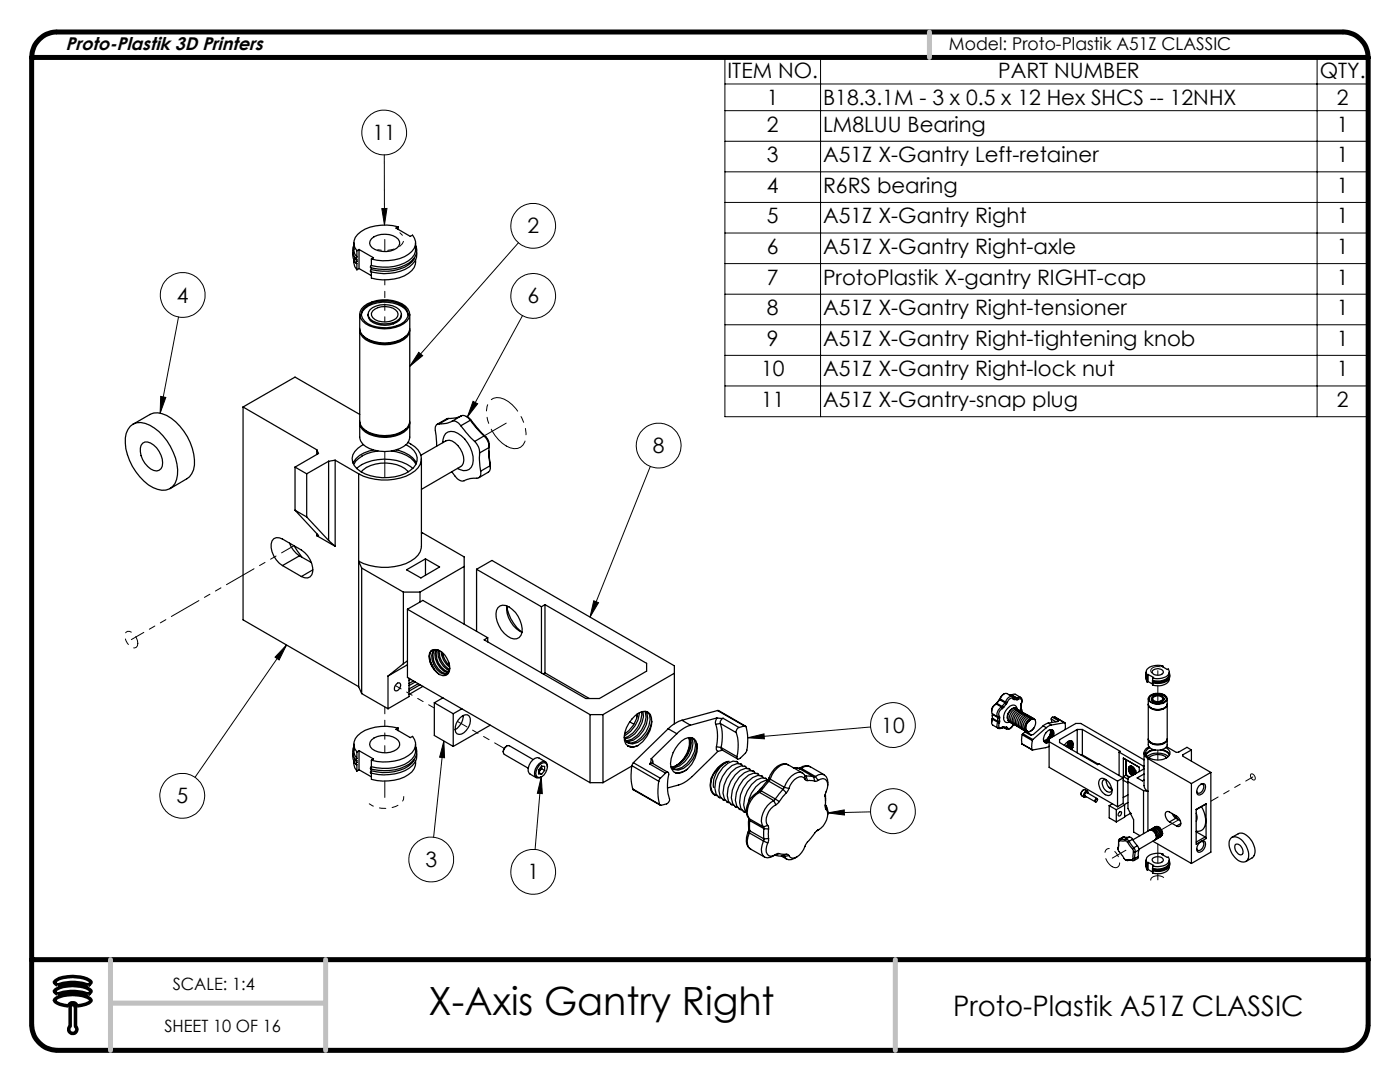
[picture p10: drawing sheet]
<svg xmlns="http://www.w3.org/2000/svg" width="279mm" height="216mm" viewBox="0 0 279 216" stroke-linecap="round" stroke-linejoin="round" font-family="sans-serif">
<g fill="none" stroke="#000" stroke-width=".2">
<path d="M144.7 11.5h128.3v71.6h-128.3zM144.7 16.8h128.3M163.8 11.5v71.6M262.9 11.5v71.6M76.7 30.9v14M144.7 22.1h128.3M144.7 28.2h128.3M144.7 34.3h128.3M76.2 41.6h1l-.5 3.3zM103.5 48.4l-21.7 24.7M144.7 40.4h128.3M144.7 46.5h128.3"/>
<path d="M144.7 52.6h128.3M144.7 58.7h128.3M32.1 79.1l1 .2-1.1 3.1zM35.6 63.3l-3.6 19.1M83.6 70.3l.7 .7-2.5 2.1zM104.3 63l-11 20.2M144.7 64.8h128.3M144.7 70.9h128.3M144.7 77h128.3M94.4 80.1l.9 .5-2 2.6zM129.8 93.1l-12 30M118.5 119.9l1 .4-1.7 2.8z"/>
<path d="M57.2 128.7l-18.3 26.4M57.2 128.7l-1.5 3-.8-.6zM88.6 147.8l-2.1 19.2M88.6 147.8l.1 3.4-1-.1zM108 155l-1.2 14.5M108 155l.2 3.4-1-.1zM149.2 147.2l3.3-.8v1zM173.7 145.1l-24.5 2.1M165.2 162.2l3.3-.6v1zM173.7 162l-8.5 .2"/>
<circle cx="76.7" cy="26.4" r="4.5"/>
<circle cx="36.5" cy="58.9" r="4.5"/>
<circle cx="106.4" cy="45.1" r="4.5"/>
<circle cx="106.4" cy="59" r="4.5"/>
<circle cx="131.4" cy="88.9" r="4.5"/>
<circle cx="36.4" cy="158.8" r="4.5"/>
<circle cx="178.2" cy="144.7" r="4.5"/>
<circle cx="86.1" cy="171.5" r="4.5"/>
<circle cx="106.4" cy="174" r="4.5"/>
<circle cx="178.2" cy="161.9" r="4.5"/>
</g>
<path d="M10.9 197.7a6 6 0 0 1 5.2-.9 3.2 3.2 0 0 1 2.1 1 .79 .79 0 0 1-1.3 .4 10.7 10.7 0 0 0-5.5 .1l-.5-.4zM10.9 195.9a6 6 0 0 1 5.2-.9 3.2 3.2 0 0 1 2.1 1 .79 .79 0 0 1-1.3 .4 10.7 10.7 0 0 0-5.5 .1l-.5-.4zM11 199.4a7.1 7.1 0 0 1 7 0l.2 .2a1.36 1.36 0 0 1-1.1 .8l-1.7 .3a.9 .9 0 0 0-.9-.6 .9 .9 0 0 0-.8 .6 4.3 4.3 0 0 1-2.7-.9l-.1-.2zM14 204.8a.81 .81 0 0 0 0 1.2 .81 .81 0 0 0 1.1 0 .81 .81 0 0 0 0-1.2M14 201a.53 .53 0 0 1 .5-.6 .53 .53 0 0 1 .6 .6" fill="none" stroke="#000" stroke-width=".7" stroke-linecap="butt"/>
<path d="M11.4 6.4a5.1 5.1 0 0 0-5.1 5.1M267.9 6.4a5.1 5.1 0 0 1 5.1 5.1M6.3 204.5a5.2 5.2 0 0 0 5.1 5.1M273 204.5a5.2 5.2 0 0 1-5.1 5.1" fill="none" stroke="#000" stroke-width="1" stroke-linecap="butt"/>
<path d="M14 201v3.8M15.1 201v3.8" fill="none" stroke="#000" stroke-width=".7"/>
<path d="M11.4 6.4h256.5M6.3 191.5h266.7M6.3 204.5v-193h266.7v193M11.4 209.6h256.5" fill="none" stroke="#000" stroke-width="1"/>
<path d="M185.5 6.4v5.1M22 191.5v18.1M65 191.5v18.1M178.7 191.5v18.1M22 200.2h43" fill="none" stroke="#c0c0c0" stroke-width="1"/>
<path d="M83.6 70.3l.7 .7-2.5 2.1zM149.2 147.2l3.3-.8v1zM165.2 162.2l3.3-.6v1zM118.5 119.9l1 .4-1.7 2.8zM108 155l.2 3.4-1-.1zM88.6 147.8l.1 3.4-1-.1zM76.2 41.6h1l-.5 3.3zM57.2 128.7l-1.5 3-.8-.6zM32.1 79.1l1 .2-1.1 3.1zM94.4 80.1l.9 .5-2 2.6z" fill="#000"/>
<g fill="none" stroke="#000" stroke-width=".25">
<path d="M70.4 50.4a2.61 2.61 0 0 0 .7 2.2M70.6 49a2.44 2.44 0 0 0 .5 2.8M70.6 48.5a3.4 3.4 0 0 0 .6 2.8M70.6 51.8a2.55 2.55 0 0 0 .6 2M70.8 51.4l.4 .7M71.2 52.1l-.2 .3 .2 .1v1.3M71.2 51.3l-.2 .2 .2 .2v.4M71.2 50v1.3M71.6 49.8l2.9 1.6-.4 .3M71.6 49.8l-.4 .2M71.6 49.8v3.8M71.6 53.6l2.5 1.4"/>
<path d="M71.6 53.6l-.4 .2M74.1 51.7v1.3M74.1 53.4v.4M74.2 47.6a4.3 4.3 0 0 1 5.3 .1 1.31 1.31 0 0 1-.9 2.1 4.3 4.3 0 0 1-4.7-.8l-.1-.5zM79.4 45.3l-.4 .2 2.9 1.7 .4-.3a2.44 2.44 0 0 1-.8 3.8 9.3 9.3 0 0 1-7.4 1M79.4 45.3a8.8 8.8 0 0 0-8 1.5 2.3 2.3 0 0 0-.2 3.2M79.4 45.3v.5M82.7 51.6a5.4 5.4 0 0 1-4 2.4 11.3 11.3 0 0 1-4.6-.2M82.9 49a2.66 2.66 0 0 1-1.2 3.5 9.6 9.6 0 0 1-7.8 .8l.2-.3M82.9 48.5a3.3 3.3 0 0 1-2.2 4 9.9 9.9 0 0 1-6.6 .5M82.9 51.8a2.72 2.72 0 0 1-1.4 2.7 9.3 9.3 0 0 1-7.4 1v-1.3M83.1 50.4a3.3 3.3 0 0 1-2.3 3.4 9.7 9.7 0 0 1-6.9 .4l.2-.4"/>
<path d="M71.8 62.7v2.8a3.1 3.1 0 0 0 2.9 2.7 7.2 7.2 0 0 0 6.5-1.3l.4-.6 .2-.6v-3M71.8 65.9v18.1a3.1 3.1 0 0 0 2.9 2.6 7.3 7.3 0 0 0 6.5-1.2l.6-1.2v-18.3M71.8 65.7a2.56 2.56 0 0 0 1.9 2.5 7.3 7.3 0 0 0 7.5-1l.4-.5 .2-1M72.1 62.9a3.4 3.4 0 0 1 3.2-2.5 6.6 6.6 0 0 1 5.5 1.2l.4 .6 .3 .7M72.5 67.1a6.7 6.7 0 0 0 8.5 0M72.6 61.1a7.3 7.3 0 0 1 8.3 0 2.02 2.02 0 0 1-.3 3.5 7.3 7.3 0 0 1-8.2-.5 1.92 1.92 0 0 1 .2-3zM72.9 61.2a6.9 6.9 0 0 1 7.9 .1 1.96 1.96 0 0 1-.8 3.4 7.1 7.1 0 0 1-7.2-.6 1.8 1.8 0 0 1 .1-2.9zM73.4 62.7v.3a1.93 1.93 0 0 0 1.8 1.7 4.8 4.8 0 0 0 4.5-.8l.3-.4 .1-.8M73.9 61.8a4.7 4.7 0 0 1 5.7-.1 1.34 1.34 0 0 1-.4 2.4 5.1 5.1 0 0 1-5.3-.4 1.29 1.29 0 0 1 0-1.9zM74.4 62.1a3.6 3.6 0 0 1 4.9 .1 1.18 1.18 0 0 1-.8 1.7 3.9 3.9 0 0 1-4.1-.5l-.2-.4-.1-.5zM26 85.1a3.1 3.1 0 0 1 3.9-.3 11.2 11.2 0 0 1 5.5 10 2.95 2.95 0 0 1-3.9 2.8 9.8 9.8 0 0 1-5.6-5.7 7.5 7.5 0 0 1-.4-6.2zM26.5 84.7l3.4-2a3.9 3.9 0 0 1 4.3 .8 10.9 10.9 0 0 1 4.4 10.2l-.8 1.4-3.9 2.4"/>
<path d="M28.5 88.4a1.7 1.7 0 0 1 2.2 .4 4.6 4.6 0 0 1 1.7 4.2 1.36 1.36 0 0 1-2.3 .6 4.5 4.5 0 0 1-1.9-4.7zM48.5 81.2l14.7 8.5M48.5 81.2l10.4-6 12.9 7.5M48.5 81.2v42.5l23.1 13.3M58.9 93.2l2.3 1.3M58.9 93.2v8.6M61.2 94.5v8.7M63.2 89.7l.4 .8-4.7 2.7M63.2 89.7v1M65.6 92l-4.4 2.5M65.6 92v15.8M66.9 91.8l4.7 2.7"/>
<path d="M66.9 91.8l-1.3 .2M66.9 91.8v17.2M71.2 93.5a9.2 9.2 0 0 1 9-1.3l.9 .4 1.3 .9M71.6 94.5v42.5M71.8 84.2a2.51 2.51 0 0 0 1.9 2.5 7.3 7.3 0 0 0 7.5-1l.4-.5 .2-1M71.8 84.4v2.8a3.1 3.1 0 0 0 2.9 2.6 7.3 7.3 0 0 0 6.5-1.2l.6-1.2v-3M72.1 94.2a7.3 7.3 0 0 1 7.9-1.1l.8 .4 .7 .7M72.2 91l-1.2 1-.3 .5M72.5 88.7a3.2 3.2 0 0 0-2.1 3.5 5.4 5.4 0 0 0 4.7 3 9 9 0 0 0 7.4-1.8 2.55 2.55 0 0 0-.5-4.1l-1-.6M72.5 85.6a6.8 6.8 0 0 0 8.2 .3l.3-.3M74.5 89.8a5.1 5.1 0 0 0-4.1 2.6M75.4 90a8.4 8.4 0 0 0-3.2 1"/>
<path d="M78.1 90a6.2 6.2 0 0 1 4.9 2.6M79.1 89.8a5.5 5.5 0 0 1 4 2.6M81.4 88.3a3.8 3.8 0 0 1 2.7 3.6 5.1 5.1 0 0 1-4.2 3.5 11.6 11.6 0 0 1-8.3-.9M84 90.8l5-2.8a1.58 1.58 0 0 1 1.8 .4 4.3 4.3 0 0 1 1.7 4l-.6 .7-7.8 4.5M84.1 91.6v17.4a3.4 3.4 0 0 1-2.1 3 11.3 11.3 0 0 1-10.4 0l.6 1.3M87.7 84.6a.99 .99 0 0 0-.8 1.4l.2 3M88.4 88.3a1.86 1.86 0 0 1 .8-2 1.86 1.86 0 0 1 2.2 .2 6.2 6.2 0 0 1 2.9 6.1 1.82 1.82 0 0 1-3 .9M89.5 83.5l-.4 .1-1.9 1.1M89.5 83.5l-1.8 1.1M90.2 84.1a4.6 4.6 0 0 1-2.5 .5M90.2 84.1a1.65 1.65 0 0 1 1.8 .8M92 84.9l1.6 2.1 1.1 1.1"/>
<path d="M92.1 83a1.67 1.67 0 0 1 1.8 .9M92.1 83a5 5 0 0 1-2.6 .5M92.1 83l-1.9 1.1M93.1 83.1l1 .8M93.9 83.9l.9 1.2 1.8 1.9M93.9 83.9l-1.9 1M93.9 83.9h.2M94.1 83.9l1.7 2.1 1.1 1.2M94.7 88.1a2.92 2.92 0 0 1 1 2.3M95.7 90.4v1.3l.2 2.3M95.9 94a1.07 1.07 0 0 1-.2 1.2 1.07 1.07 0 0 1-1.2 .2l-1.3 .3a1.56 1.56 0 0 1-2.4-.7l-.6-.8M96.6 87a3.1 3.1 0 0 1 1 2.3"/>
<path d="M96.6 87l-1.9 1.1M96.6 87l.3 .2M96.9 87.2l.2 .1a2.12 2.12 0 0 1 .5 1.8M97.6 90l.2 2.5M97.6 89.3v1.8l.2 1.8M97.6 89.3l-1.9 1.1M97.8 92.9l.1 .6-.3 .6-2 1.2M97.8 92.5l.1 .3M97.8 92.5l.1 .8M97.8 92.9l-1.9 1.1M56.4 112.9a4.6 4.6 0 0 1-2.1-5 1.38 1.38 0 0 1 2.1-.3l3.7 2.1a4.6 4.6 0 0 1 2.1 5 1.38 1.38 0 0 1-2.1 .3M56.4 112.9l3.7 2.1"/>
<path d="M57.8 108.4a5.1 5.1 0 0 0 2 2.5M58.7 108.9l1.6 2.3M58.9 101.8l2.3 1.4M58.9 101.8l4.7 5.1h-.4M59.8 110.9l-3.4 2M59.8 110.9l2.4 1.4M61.2 103.2l4.4 4.6M62.4 113.7l-2.3 1.3M63.2 106.5v.4M63.2 106.9l3.7 2.1M65.6 107.8l1.3 1.2M72.2 113.3l8.3 4.8"/>
<path d="M72.2 113.3v25.1M80.5 118.1v14.3M80.5 118.1h3.3M81.1 113.7l3.8-2.2 2.8 1.6-3.7 2.2zM83.8 118.1v2M84.1 106.3h.2l8.3 4.8v13.5M84.9 111.5v3.3M92.6 113l-8.8 5.1M95.1 113.6l13 7.5M95.1 113.6l3.1-1.8 36.4 21.1v11.5M95.1 113.6v12.4M71.6 137l.6 1.4"/>
<path d="M72.2 138.4l5.2 3M77.4 134.9v6.5M79.1 136.5l.2-.2h.5a1.02 1.02 0 0 1-.9 1.5 .9 .9 0 0 1 .2-1.3zM80.5 132.4l-3.1 2.5M81.3 121.6l36.5 21M81.3 121.6l3.1-1.8 12.9 7.4M81.3 121.6v13.6l36.5 21M81.3 131.9l-.8 .5M81.3 132.6l-3.9 2.3M81.6 135.3v3.7l-4.2 2.4M82 135.5l-.4 .2M82.5 135.9l-.9 .5"/>
<path d="M82.9 136.1l-1.3 .7M83.5 136.4l-1.9 1.1M83.9 136.6l-2.3 1.3M84.4 136.9l-2.8 1.7M85.8 131.8l.5 1.2M85.8 131.8l.5 1.1 .4 .6M85.9 130.2a3.9 3.9 0 0 0 .4 2.8M86.3 129.8a1.65 1.65 0 0 0-.5 2M86.3 133l.4 .6M86.6 133.6l1.1 1M86.7 129.6a2.59 2.59 0 0 0-.1 3.2l.6 .8 .7 .7 .8 .2 .6-.1 .3-.4 .1-.6M86.7 133.6l1 1"/>
<path d="M86.7 133.6h-.1M86.8 129.6a3.3 3.3 0 0 1 2.7 2.5l.2 1.3M86.8 129.6a1.3 1.3 0 0 0-1.1 2l.2 .7 .7 1.3M86.8 129.6a2.63 2.63 0 0 0 .1 3l.6 .9 .7 .6 .7 .3 .6-.1M87 129.6a3.7 3.7 0 0 0 2.3 4.6h.2M87.2 129.6a3.7 3.7 0 0 0 2.3 4.5M87.5 129.7a3.8 3.8 0 0 0 2.2 4M87.7 129.8a4 4 0 0 0 2 3.7M88.1 130.1a4.2 4.2 0 0 0 1.6 3M88.3 130.2a4.7 4.7 0 0 0 1.4 2.6M88.4 139.2l-1.7 1M89.6 132.2v.4"/>
<path d="M89.7 133.4a1.24 1.24 0 0 1-1.3 1.4l-.7-.2M97.3 127.2v.9M99.4 121.2a1.63 1.63 0 0 1 2.2-.1 5.6 5.6 0 0 1 2.6 5.1 1.63 1.63 0 0 1-1.2 1.3 1.63 1.63 0 0 1-1.7-.6 5.5 5.5 0 0 1-2.2-5.1zM104.1 126.2a5.5 5.5 0 0 1-3-5.3 8.1 8.1 0 0 0 3.1 5.3M108.1 121.1v13.2M108.8 120.6l20.2 11.8v1.5l-9.4 5.5h-2.7l-20.3-11.7 .7-.5M108.8 120.6l-.7 .5M108.8 120.6v13.7M108.8 134.3l8.8 5.1M108.8 134.3l-.4 .2M134.6 134.3l-14.3 8.3M199.4 139.7l-.5 .6"/>
<path d="M199.5 139.6l-.6 .7M199.5 139.6l1.1 .6M199.5 139.6l-.1 .1M199.6 139.5l-.1 .1M199.6 139.3l-.2 .4M199.6 139.5l1.1 .6M199.6 139.3v.2M200.4 138.5l-.6 .4-.2 .4M201.4 138.6l.4 .1M201.8 138.7h.1M201.8 138.7l1.1 .6M201.9 138.7h.1"/>
<path d="M201.9 138.7l.7-.2 1.1 .7M201.9 138.7l1.1 .6M202 139l.3 .3-.1 .2M202 139l-1-.6h-.4l-.5 .2-.5 .9M202 139a1.14 1.14 0 0 0-1.3 1.1M202 138.6l-.1 .1M202.2 139.5a.57 .57 0 0 0-.9 .2l-.3 .5M202.2 139.5l.2 .1M202.2 139.2h.1M202.3 139.2l.1 .4M202.3 139.2l.6 .1M202.4 139.6h.6"/>
<path d="M202.9 139.3l.1 .3M203 139.3a.67 .67 0 0 1 .9 0 .67 .67 0 0 1 0 1l-.1 .1M203 139.3h-.1M203 139.3l.2 .3M203.2 139.6h-.2M203.2 139.6l.4-.2 .2 .2 .1 .3-.1 .5M228.7 134.8l.2 .8M228.7 134.3l-.1 .4 .3 .6M228.7 134.1v.5l.3 .5M228.7 135.3l.3 .8M228.8 135.2l.2 .3M229 135.5v.6"/>
<path d="M229 135.1v.4M229 134.7v.4M229.1 134.6v1.4M229.1 134.6l1.1 .6-.2 .1M229.1 134.6l-.1 .1M229.1 136l.9 .5M229.1 136l-.1 .1M229.2 139.4v1.1a1.73 1.73 0 0 0 2 1.1l.8-.2 .8-.5 .1-.4v-1.1M229.3 139.5a1.59 1.59 0 0 1 2-1l.7 .2a1.05 1.05 0 0 1 .8 .8M229.6 138.9a2.51 2.51 0 0 1 3.1 .2 1 1 0 0 1-1.1 1.3 1.91 1.91 0 0 1-2.3-.9zM229.6 138.7a2.56 2.56 0 0 1 3.3 .4 1.35 1.35 0 0 1-1.7 1.4 1.79 1.79 0 0 1-2-1.1zM229.8 139.4a1.16 1.16 0 0 0 1.6 .8l.7-.3 .2-.5"/>
<path d="M230 139.1a1.52 1.52 0 0 1 2.3 .3 1.45 1.45 0 0 1-2.5 .1zM230 133.8a1.4 1.4 0 0 1 2.2 .3 1.27 1.27 0 0 1-2.3 0zM230 135.3v.5M230 135.9v.2M230.2 139.1a1.2 1.2 0 0 1 1.9 .4 1.18 1.18 0 0 1-2.1-.1zM232.1 132.9a2.95 2.95 0 0 0-3.3 .9l.2 .9M232.1 132.9l-.2 .1 1.1 .6 .2-.1a1.08 1.08 0 0 1-.9 1.7l-1.3 .2-1-.1M232.1 132.9v.2M233.3 135.2a2.83 2.83 0 0 1-3.3 .9M233.4 134.3a1.25 1.25 0 0 1-1.2 1.6 3.1 3.1 0 0 1-2.2 0v-.1M233.4 134.1a1.7 1.7 0 0 1-2 1.8l-1.4-.1M233.4 135.3a1.71 1.71 0 0 1-2 1.5l-1.4-.1v-.5"/>
<path d="M233.4 134.8a1.52 1.52 0 0 1-1.6 1.5h-1.2l-.6-.1v-.1M70.4 150.4a2.61 2.61 0 0 0 .7 2.2M70.6 149a2.44 2.44 0 0 0 .5 2.8M70.6 148.5a3.5 3.5 0 0 0 .6 2.8M70.6 151.8a2.55 2.55 0 0 0 .6 2M70.8 151.4l.4 .8M71.2 152.2l-.2 .2 .1 .2 .1-.1v1.3M71.2 151.3l-.2 .3 .2 .1v.5M71.2 150v1.3M71.6 149.8v3.8M71.6 149.8l2.9 1.6-.4 .3M71.6 149.8l-.4 .2"/>
<path d="M71.6 153.6l2.5 1.4M71.6 153.6l-.4 .2M74.1 151.7v1.3M74.1 153.4v.4M74.2 147.6a4.3 4.3 0 0 1 5.3 .1 1.31 1.31 0 0 1-.9 2.2 4.3 4.3 0 0 1-4.7-.9l-.1-.4zM79.4 145.3l-.4 .2 2.9 1.7 .4-.3a2.44 2.44 0 0 1-.8 3.8 9.3 9.3 0 0 1-7.4 1M79.4 145.3a8.8 8.8 0 0 0-8 1.5 2.3 2.3 0 0 0-.2 3.2M79.4 145.3v.5M82.7 151.6a5.4 5.4 0 0 1-4 2.4 9.9 9.9 0 0 1-4.6-.2M82.9 149a2.66 2.66 0 0 1-1.2 3.5 9.8 9.8 0 0 1-7.8 .9l.2-.4M82.9 148.5a3.4 3.4 0 0 1-2.2 4 10.2 10.2 0 0 1-6.6 .5M82.9 151.8a2.72 2.72 0 0 1-1.4 2.8 9.3 9.3 0 0 1-7.4 .9v-1.3"/>
<path d="M83.1 150.4a3.3 3.3 0 0 1-2.3 3.4 9.7 9.7 0 0 1-6.9 .4l.2-.4M86.7 140.2v6.6l3.8 2.1M86.7 140.2l3.8 2.2M90.5 142.4v6.5M91.9 143.2a1.1 1.1 0 0 1 1-.6 1.1 1.1 0 0 1 .9 .7 2.94 2.94 0 0 1-2.2 3.2l-.4-.1a2.03 2.03 0 0 1 .2-2.7zM92.2 141.4l-1.7 1M92.5 142.8a3.2 3.2 0 0 1-1.7 2.8M97.8 144.7l-7.3 4.2M101.1 148.8l-.5 .6-.2 .7M106.4 151.6l-4.8-2.8a1.15 1.15 0 0 0-1 1.7l4.8 2.8M107.5 154.1l.6 .4M107.6 152.7l.5-.4 .4-.1 .4 .1a1.38 1.38 0 0 1 0 1.8 1.39 1.39 0 0 1-1.6 1 1.38 1.38 0 0 1 0-1.9z"/>
<path d="M107.8 153.7l-.3 .3M107.8 153.7l-.3 .4M108.1 153l-.3 .7M108.1 152.9v.5M108.1 152.9l-.6 .7v.8l.6 .1M108.1 152.9h.6v.8M108.1 153.4l.6 .3M108.1 153.4l-.3 .3M108.7 153.7l-.6 .8M108.9 152l-1.3-.7a1.47 1.47 0 0 0-1.7 .8 1.82 1.82 0 0 0-.1 2.3l1.2 .8M109.3 153a.94 .94 0 0 0-.8-1.1 2.44 2.44 0 0 0-1.6 3.1 .98 .98 0 0 0 1.2 0M117.8 142.6h2.5"/>
<path d="M117.8 156.2h2.5M117.8 142.6v13.6M120.3 142.6v13.6M125.3 148.9l.5 .1M125.3 148.8l.5 .1M125.7 144l.8 .5M125.8 148.9v.1M125.8 149h.1M126.1 152.9l-5.8 3.3M126.1 152.8a10.8 10.8 0 0 0 .2 4.6M126.1 152.8l5.4 3.1M126.3 157.4l5.5 3.3"/>
<path d="M126.3 157.4l5.3 3.1M126.4 152.2l-.3 .6M126.4 152.2l5.4 3.1M127.2 142.5l-.1 .5 .1-.5a5.4 5.4 0 0 1-2.5 3.9M127.3 148.8l-.8 .2h-.6M127.3 148.8l-.8 .2h-.7M127.6 142.3a5.4 5.4 0 0 1-3 4.5M128 142a5.1 5.1 0 0 1-3.4 5.2M128.3 142a4.9 4.9 0 0 1-3.6 5.5M128.7 142a4.7 4.7 0 0 1-3.6 5.8h-.1M128.8 142a2.66 2.66 0 0 1 .2 2.6 5 5 0 0 1-3.6 3.4l-.4-.1M129.1 142l.5 .6a5 5 0 0 1-3.7 5.7l-.9-.2"/>
<path d="M129.6 152.4l.5-.1 3.2 1.8M129.6 152.4l3.2 1.9M130 151.4l-.4 1M130 151.4a.81 .81 0 0 1 .3 1M130.1 144a6 6 0 0 1-2.8 4.8M130.1 144a1.6 1.6 0 0 0-1.9-2 5.9 5.9 0 0 0-3.6 5.8l.3 .6 .4 .5 .6 .1M130.1 144a5.3 5.3 0 0 1-3.9 4.4l-.9-.1-.6-.7-.1-.5M131.5 155.9a10.8 10.8 0 0 0 .1 4.6M131.8 155.3l-.3 .6M132.8 154.3a.36 .36 0 0 1 .5-.2 .36 .36 0 0 1 .2 .5 9.4 9.4 0 0 0 .1 5l-.2 .5-.4 .3-1 .3-.4-.2M132.8 154.3l-1 1M133.3 145.4l1.8 1"/>
<path d="M133.3 145.4l-6.9 6.8M135.1 146.4l-5.1 5M136.1 143.7a7.3 7.3 0 0 0-2.8 1.7M136.1 143.7l1.7 1M137.2 153.5l-.6 .3-1.1 .4-.9-.1M137.4 147.2a5.4 5.4 0 0 1-2.6 5.7 5.2 5.2 0 0 0 2.8-5.7M137.8 147.2a4.9 4.9 0 0 1-3.6 5.8h-.3M137.8 144.7a6.8 6.8 0 0 0-2.7 1.7M137.9 147.2a2.63 2.63 0 0 1 .2 2.4 5.2 5.2 0 0 1-3.6 3.6l-.5-.1M138.1 147.2l.5 .5a4.8 4.8 0 0 1-2.5 5.4l-1.1 .4-.7-.1M139.1 148.5a1.5 1.5 0 0 0-2.4-1.1 6.4 6.4 0 0 0-2.9 5 1.68 1.68 0 0 0 .9 1.8 1.68 1.68 0 0 0 2-.4l.5-.3M139.1 148.5a5.5 5.5 0 0 1-1.9 5"/>
<path d="M139.1 148.5a5.3 5.3 0 0 1-3.7 5.2l-1-.2-.5-.5M142 155.3a3.1 3.1 0 0 0 .5 3.3l.3 .1M142 155.3h.1M142 155.3l-.2 1.5 .3 1.2 .6 .7 .4 .1M142 155.3a6 6 0 0 1 3.2-3.3 5.1 5.1 0 0 0-2.8 5.1M142.8 144.5a8.8 8.8 0 0 1 .2 4.5M143 149a.77 .77 0 0 0 .3 .9M143 149l.9 .2M143.1 143.3l-.3 .8v.4M143.1 143.3h1.2M143.1 143.3l-5.3 1.4M143.2 141.8h.2l5.4 3.1"/>
<path d="M143.2 141.8l5.4 3.1M143.2 141.8l-7.1 1.9M143.3 149.9l-5.2 5a6.8 6.8 0 0 1-2.7 1.7l-2.2 .6M143.3 159l.3 .2M143.8 144.4a9 9 0 0 1 .1 4.8M143.8 144.4l3.1 1.8M143.8 144.4l-1 .1M143.9 149.2l.1 .4 3.2 1.8M143.9 149.2l3.2 1.8M144.1 149.7l-.8 .2M144.2 159.5l.2 .1M144.3 143.3a.96 .96 0 0 0-.5 1.1"/>
<path d="M144.3 143.3l3.2 1.9M145 160l.2 .1M145.5 151.9a4.9 4.9 0 0 0-3.5 3.4M146.9 151.9l.2 .1M146.9 146.2a9 9 0 0 1 .2 4.8M147.4 152.3l-.3-.3-.8-.1a5.5 5.5 0 0 0-3.4 6.5l.7 .8h.3M147.5 145.2a.96 .96 0 0 0-.6 1M147.7 152.4l.3 .1M148.2 152.8l-.2-.3-.9-.1a5.5 5.5 0 0 0-3.6 5.4l.2 1.1 .7 .7 .3 .1M148.6 144.9h.1a8.3 8.3 0 0 1 .2 5.2l-1.2 1.2a.36 .36 0 0 1-.5 .2 .36 .36 0 0 1-.1-.5M148.6 144.9l-1.1 .3M148.6 152.9l.2 .1"/>
<path d="M149 153.2l-.2-.2-.9-.2a5.5 5.5 0 0 0-3.6 5.4l.3 1.2 .6 .7 .4 .1M149.4 153.3l.2 .2M149.9 153.7l-.3-.2-.8-.2a5.5 5.5 0 0 0-3.7 5.4l.3 1.2 .6 .7 .4 .1M150.2 153.8l.3 .1M150.7 154.2l-.2-.3-.9-.1a5.5 5.5 0 0 0-3.7 5.4l.3 1.1 .7 .8h.3M151.1 154.3l.2 .1M151.2 158.1a4.2 4.2 0 0 0-2.1 4.6l.4 .7M151.2 158.1h.4M151.5 154.7l-.2-.3-.9-.1a5.5 5.5 0 0 0-3.6 5.4l.2 1.1 .7 .7 .4 .1M151.6 158.1a4.5 4.5 0 0 0-2.3 4.8l.2 .5M151.6 158.1l2.8 1.6M151.7 157.7l-.5 .4"/>
<path d="M151.7 157.7l.2 .1M151.9 154.8l.2 .1M151.9 157.8l-.3 .3M151.9 157.8l2.8 1.6M152.1 157.1l-.9 1M152.3 155.2l-.2-.3-.9-.2a5.5 5.5 0 0 0-3.4 6.6l.7 .7 .4 .1M152.7 155.2l.2 .2M153.1 155.8l-1.4 1.9M153.1 155.8l.4 .1M153.2 155.6l-.3-.2-.9-.2a5.5 5.5 0 0 0-3.6 5.4l.3 1.2 .2 .3M153.2 155.8l-.3-.1a5.3 5.3 0 0 0-3.5 4.3M153.5 155.9l-1.6 1.9"/>
<path d="M153.5 155.9l2.8 1.6M153.5 155.2l-.4 .6M153.5 155.2l.2 .3M153.7 155.5l-.2 .4M153.7 155.5l2.8 1.6M154.4 159.7a4.6 4.6 0 0 0-2.3 4.8l.3 .5M154.4 159.7l.4 .9M154.7 159.4l-.3 .3M154.7 159.4l.8 .5M155.5 159.9l-.7 .7M156.3 157.5l-1.6 1.9M156.3 157.5l.6 .7"/>
<path d="M156.5 157.1l-.2 .4M156.5 157.1l.9 .2M156.9 158.2l-1.4 1.7M157.3 152.6a2.57 2.57 0 0 0-3.2 1.4l-.6 1.2M157.3 152.6a1.9 1.9 0 0 0-2.2 .6l-.6 .7-.8 1.6M157.3 152.6l2.9 1.6M157.4 157.3l-.5 .9M158.3 153.2l1.2 .2M158.4 153.2l1.2 .2M159.6 153.3l-.1 .1h.1M159.6 153.3h.3M159.6 153.4l2.8 1.6"/>
<path d="M159.9 153.3l-.3 .1M159.9 153.3l2.8 1.6M160.6 154.7l.3 .2M160.6 154.7a1.32 1.32 0 0 0-2-.3 5 5 0 0 0-2.1 2.7M160.6 154.7l.1 .8M160.7 155.5a1.06 1.06 0 0 0-1.7-.3 3.9 3.9 0 0 0-1.6 2.1M160.7 155.5l.1 .2 .3 .1M160.9 154.9l1.5 .1M160.9 154.9l.2 .9M161.1 155.8l1.5 .1M161.7 153a1.84 1.84 0 0 0-2.1 .3M161.7 153a1.62 1.62 0 0 0-1.8 .3"/>
<path d="M161.7 153l2.8 1.6M162.4 155l.2 .9M162.7 154.9l-.3 .1M162.7 154.9a1.41 1.41 0 0 1 1.7-.3 1.41 1.41 0 0 1 .8 1.5v.5M162.7 154.9l.6 .8M163.3 155.7l-.7 .2M163.3 155.7a1.13 1.13 0 0 1 1.3-.2 1.13 1.13 0 0 1 .6 1.2l-.5 2.2M164.7 158.9v2.1l.2 .5M164.7 158.6v.3M164.7 158.5v1.3M198 143.4l-.1 .7M198 143.4v.1"/>
<path d="M198 142.4l.1 .2M198 143.5l-.1 .3a.75 .75 0 0 0 .3 .9l1 .6M198 142.4l1.1 .7M198 143.5l1.1 .6M198.1 142.6v.7M198.1 143.3l-.1 .2M198.1 142.5l-.1 .4M198.1 143.3l-.1 .1M198.1 142.6l1 .6M198.1 143.3l1 .6M198.1 142.5v.1M198.8 140.5a1.52 1.52 0 0 0-.8 1.9"/>
<path d="M198.8 140.5l1.1 .6M198.9 140.3l-.1 .1a1.59 1.59 0 0 0-.9 1.6M198.9 140.3h.1M198.9 140.3l-.1 .2M198.9 140.3l1.1 .7M199.1 143.1v.1M199.1 144.1l.3 .2M199.1 144.1l-.1 .3a.69 .69 0 0 0 .2 .9M199.1 143.2h.4M199.1 143.2v.7M199.1 143.9v.2M199.4 142.9l.1 .3"/>
<path d="M199.4 144.3l-.1 .6a.39 .39 0 0 0 .3 .4 .39 .39 0 0 0 .4-.2M199.4 142.9l-.3 .2M199.5 143.2v.7M199.5 143.9l-.1 .4M199.5 143.9h-.4M199.9 141.1a1.57 1.57 0 0 0-.8 2M199.9 141.1l.1 .3M200 145.2l-.4 .2-.4-.1M200 141l.3 .1M200 141l-.1 .1M200 141.4a1.22 1.22 0 0 0-.6 1.5M200 145.1v.1"/>
<path d="M200.1 145.2h-.1M200.3 145l-.3 .2h.7M200.3 141.1l-.3 .3M200.3 145l.5 .1M200.3 145l-.3 .1M200.5 145.2l.3 .3M200.6 140.2l-.6 .8M200.6 140.2l.2 .3M200.6 145.2l.1 .1M200.7 145.2h.1M200.7 140.1l.3 .1M200.7 140.1l-.1 .1"/>
<path d="M200.7 145.3l.1 .2M200.8 140.5l-.5 .6M200.8 145.1l.2 .1M200.8 145.1l-.1 .1M201 140.2l-.2 .3M201 145.2l-.3 .1M201.1 143.8l.3 .1M201.2 142.3l-.1 .3M201.3 144h.1M201.6 144.1l.1 .1M202 144.3v.1M202.2 144.5l-.6 .8-.3 .1-.3-.2"/>
<path d="M202.2 144.5l.2 .1M202.3 144.5a1.2 1.2 0 0 1-1.5 1M202.5 141.5h.2M202.6 144.7h.1M202.7 141.3v.1M202.7 141.3h-.2a1.96 1.96 0 0 0-1.5 2M202.8 141.7h.3M202.8 141.5v-.1a1.49 1.49 0 0 0-1.7 1.4l.1 1 .3 .2M202.9 144.9h.1M203.1 141.5a.93 .93 0 0 0-.8-.8 .93 .93 0 0 0-1 .4 2.36 2.36 0 0 0-.7 2.9l.4 .2 .5-.1M203.1 141.9h.3M203.2 141.6l-.1-.1a1.48 1.48 0 0 0-1.7 1.5l.1 .9 .4 .4"/>
<path d="M203.2 145.1h.1M203.3 141.6l.1 .1M203.4 142l.3 .1M203.5 141.8l-.1-.1a1.48 1.48 0 0 0-1.6 1.5v.9l.4 .3M203.5 145.2l.1 .1M203.6 141.8l.1 .1M203.7 140.8v.7M203.7 141.5l.1 .2M203.7 142.2h.3M203.8 142l-.1-.1a1.48 1.48 0 0 0-1.6 1.4v1l.4 .3M203.8 141.5l.1 .1v.4M203.8 145.4l.1 .1"/>
<path d="M203.8 140.6v.8M203.8 141.4v.1M203.8 140.4l-.1 .4M203.8 141.7l.1 .3M203.8 140.6l-.1 .2M203.8 141.4l-.1 .1M203.8 141.5v.2M203.8 140.4h.1M203.8 140.4v.2M203.9 148.4l2.1 1.2M204 146.6l-.1 1v.8M204 146.6l2 1.2"/>
<path d="M204 142.4h.3M204.1 142.2l-.1-.1a1.53 1.53 0 0 0-1.6 1.4 .97 .97 0 0 0 .4 1.3M204.1 145.6h.1M204.1 146.4l-.1 .2M204.1 146.4l2 1.2M204.2 142.2h.1M204.3 142.6h.3M204.4 142.3l-.1-.1a1.74 1.74 0 0 0-1.3 2.7l.1 .1M204.4 145.8h.1M204.5 142.4h.1M204.5 146h.2l1.1 .6M204.5 146l-.4 .4"/>
<path d="M204.6 142.7l.3 .1M204.7 142.5l-.1-.1a1.74 1.74 0 0 0-1.3 2.7h.1M204.8 145.9v.1M204.8 142.6h.1M205 142.9l.2 .1M205 142.7l-.1-.1a1.74 1.74 0 0 0-1.3 2.7h.1M205 144.3a1.03 1.03 0 0 1 1.6-.6v.1a1.74 1.74 0 0 1-.3 1.5M205 144.3a1.2 1.2 0 0 0 0 1.6M205.1 142.7l.1 .1M205.3 143.1l.2 .1M205.3 142.9l-.1-.1a1.71 1.71 0 0 0-1.3 2.7h.1M205.5 142.9h.1"/>
<path d="M205.6 143.3h.2M205.6 143.1v-.2a1.81 1.81 0 0 0-1.7 2.5l.4 .3M205.8 143.1h.1M206 143.2l-.2-.1a1.81 1.81 0 0 0-1.5 2.5l.3 .2M206 147.8v1.8M206 143.5a1.59 1.59 0 0 0-1 2.4M206.1 143.3h.1M206.1 147.6l-.1 .2M206.3 145.3a1.1 1.1 0 0 1-1.3 .6M206.3 143.5l-.1-.2a1.81 1.81 0 0 0-1.6 2.4l.2 .3a1.28 1.28 0 0 0 1.5-.7M206.4 143.5a.89 .89 0 0 0-1 .3l-.4 .5M206.4 143.5h.1"/>
<path d="M208.2 144.9l-2 1.7-.5 .1-1.2-.7M208.2 144.9l.6 .3M208.8 148.2l.6-.2 13.6 7.9M208.8 145.2l-2.7 2.4M209.2 144.3l-1 .6M209.2 144.3l.6 .4M209.2 147.2l-.1 .2M209.3 148.1h-.8M209.4 148.9l-.7 .3-2.7 .4M209.4 147.7l-.7 .3-.4-.2M209.4 147.6l-.8 .4-.3-.2M209.4 148l-.1 .1"/>
<path d="M209.6 145.6v.1a2.02 2.02 0 0 1-.4 1.5M209.7 145.6a1.86 1.86 0 0 1-1.4 2.1M209.8 145.6h.1a.9 .9 0 0 1 .4 1.3M209.8 145.6l-.4 .1a2.25 2.25 0 0 0-1.1 2.2 .62 .62 0 0 0 1 .2M209.8 146l-.6 1.2M209.8 145.6l.2 .1a1.19 1.19 0 0 1-.1 1.4M209.8 145.6a1.74 1.74 0 0 1-1.5 2.2M209.8 143.5l.1 .7M209.8 143.5l.9 .5M209.8 144.7l-1 .5M209.8 145.6h.1a1.32 1.32 0 0 1-.2 1.7M210 143.1l-.2 .4"/>
<path d="M210 143.1l1.2 .7M210.3 146.9h.1M210.3 146.9h-.1M210.4 143.1l2.1 1.1M210.4 143.1h-.4M210.4 143.1l2 1.1M211.2 143.8l-.1 .2-1.9 .3M211.2 143.8l-.2 .2M212.4 144.2l.2 .5v.9M212.4 144.2l-2.6 .5M213.1 148l-.3 .9M213.3 147.9l-.4 1.1"/>
<path d="M213.4 147.8v.8l-.3 .5M213.5 147.8a1.58 1.58 0 0 1-.3 1.4M213.6 147.8a1.22 1.22 0 0 1-.2 1.5M213.7 147.8a1.24 1.24 0 0 1-.2 1.6M213.8 147.9l.1 .1M213.9 147.8l.1 .2M213.9 148h.1M213.9 148a1.19 1.19 0 0 1-.2 1.5M214 148h.1M214 148l.2 .3-.1 .8M214 148a1.12 1.12 0 0 0-1.6 .7M214.1 149.1l-.2 .5"/>
<path d="M214.1 149.1l-.2 .4M215 145.6h1M215 145.6l-3.5 2v.6l7.5 4.4 .3-.2 4.9 2.8M215 145.6v4.6M215.7 158.5l.2 .3 .5 .3M215.7 150.6h.3M216 145.6l7.6 4.3-.3 .2M216 145.6v5M216 150.6l3.2 1.9M216.2 157.6l-.3 .4-.2 .5M217 158.2a.38 .38 0 0 0-.5 .1 .38 .38 0 0 0 .1 .5M217 157.9l-.4-.3-.4 .1-.3 .3-.2 .5"/>
<path d="M217.2 158.3l-.1-.4a.68 .68 0 0 0-.7 .4 .68 .68 0 0 0 .1 .8l.3-.1M218.7 159.6l.2-.2a.29 .29 0 0 1 .1 .4 .29 .29 0 0 1-.4 .1zM219 159.3l-2.1-1.1a.44 .44 0 0 0-.4 .6l2.1 1.2M219 159.6v-.2a.34 .34 0 0 0-.4 .2 .34 .34 0 0 0 .1 .4l.1-.1M219.5 155.5a1.25 1.25 0 0 1 1.8 .6 2.08 2.08 0 0 1 .3 2.5 1.64 1.64 0 0 1-2-1.2l-.3-1zM220.2 155.6h.6a2.09 2.09 0 0 0 1.1 2v.1a.67 .67 0 0 1-.6 .4 .67 .67 0 0 1-.6-.3 1.66 1.66 0 0 1-.5-2.2zM221.2 157l.7 .4M221.9 157.6h.1M223 155.9v5.1M223.3 150.1l4.9 2.8M223.3 150.1v4.6M224.2 155.2l-1.2 .7"/>
<path d="M224.2 155.2v5.1l-1.2 .7M224.2 155.7l.9 .5M224.2 151.3l3.2 1.8M224.2 151.3v3.6M224.2 154.9l.9 .6M224.2 151.3l.5 .3M224.7 154.7h.1M224.7 151.6l2.7 1.5M224.7 154.7l.7 .4M224.7 151.6v3.1M224.7 154.7l-.5 .2M225.1 156l3.1 1.8"/>
<path d="M225.1 158.6l-.9 .5M225.2 153.5l.2 .6 .3 .5M225.3 153.1a1.55 1.55 0 0 0 .4 1.5M225.5 152.9l-.3 .6M225.7 154.6l.3 .2M225.7 152.9a1.22 1.22 0 0 0 .5 1.8M225.8 152.9h-.2a1.28 1.28 0 0 0 .5 1.8M225.8 152.9a1.28 1.28 0 0 0 .5 1.7M225.8 152.9l-.1 .4a1.58 1.58 0 0 0 .7 1.2M225.9 152.9a1.48 1.48 0 0 0 .7 1.5M226 153v.1a1.49 1.49 0 0 0 .7 1.3M226.1 153a1.57 1.57 0 0 0 .7 1.3 1.43 1.43 0 0 0-1.3-1.4l-.3 .6"/>
<path d="M226.2 153.1l.2 .6 .4 .5M227.4 153.1v.9M228.2 152.9v.6M228.2 157.8v8.5M228.3 150.2v6.6a1.39 1.39 0 0 0 .8 1.1l-.9-.1M228.3 151.6l-12.6-7.2h-1l-5.3 3v5.7l13.6 7.9M228.3 152.8l-.1 .1M228.3 154.4l-1.4 .8 1.1 .6 .3-.2M228.3 153.4l-3.2 1.9v6l1.1 2.3v2.4l1.3 .8M229 151a3.6 3.6 0 0 1 4.2 0M229.1 151.4l8.7 5M229.1 151.4v14.4"/>
<path d="M229.2 140.6v6.8a2.12 2.12 0 0 0 2.8 .9l.6-.3 .3-.6v-6.8M229.2 140.5a1.71 1.71 0 0 0 2 1.2l1.1-.3a.96 .96 0 0 0 .6-.9M229.2 147.5a1.71 1.71 0 0 0 2 1.1l1.1-.3a.96 .96 0 0 0 .6-.8M229.2 147.6v1a2.12 2.12 0 0 0 2.8 .9l.6-.3 .3-.4v-1.2M229.3 151.2a2.81 2.81 0 0 1 3.5 0M229.3 149a1.23 1.23 0 0 0-1 1.1 1.23 1.23 0 0 0 .8 1.3M229.4 149.2a1.07 1.07 0 0 0-.8 1 1.07 1.07 0 0 0 .8 1.1 3.5 3.5 0 0 0 3.9-.5 1.04 1.04 0 0 0-.6-1.6M229.4 141.1a2.48 2.48 0 0 0 3.2 0M229.4 148a2.48 2.48 0 0 0 3.2 0M230.2 149.6l-.9 .3-.6 .7M230.5 149.6l-1 .3-.8 .7M231.6 149.6l1.3 .5 .5 .5"/>
<path d="M231.9 149.6l.4 .1a1.71 1.71 0 0 1 1.1 .9M232.8 149l2 1.1h.4l1.7-1 .9 .5M237.8 149.6l-1.8 1 .1 .3 5.6 3.2M237.8 149.6v2.3M237.8 156.4v15.9M239.3 156.8l.2-.2a.62 .62 0 0 1 .8-.2 .62 .62 0 0 1 .3 .9 1.33 1.33 0 0 1-1.5 1.3l-.3-.6 .1-.6zM239.6 156.5h.1a.54 .54 0 0 1 .6 .3 .54 .54 0 0 1-.2 .6l-.2 .5-.5 .4a.41 .41 0 0 1-.6-.4M241.7 154.1l-3.9 2.3M241.7 154.1v15.9l-3.9 2.3M145.8 160.5l.2 .1M146.6 160.9l.3 .2M147.5 161.4l.2 .1"/>
<path d="M148.3 161.9l.2 .1M149.3 166a2.66 2.66 0 0 0 .4 3.3l.1 .1M149.3 166l.2 .2M149.4 163.3v.1M149.4 163.4v2.1M149.4 165.5l-.1 .5M149.4 163.4l.2 .3M149.4 165.5l.2 .3M149.5 163.4l.1 .3M149.5 166.2a3.2 3.2 0 0 0-.1 2.9l3.2 1.9M149.5 163.4l2.9 1.6M149.5 166.2l2.9 1.6"/>
<path d="M149.6 163.7v2.1M149.6 165.8l-.1 .4M149.6 163.7l2.9 1.6M149.6 165.8l2.9 1.6M152.4 165l.1 .3M152.4 167.8a2.64 2.64 0 0 0 .2 3.3 2.24 2.24 0 0 0 2.1-.5M152.4 167.8l.8 .4M152.5 165.3v2.1M152.5 167.4l-.1 .4M152.5 165.3l.9 .1M153.2 168.2a2.13 2.13 0 0 0 .2 2.5 1.75 1.75 0 0 0 1.6-.3l.5-.1M153.2 164.7l.2 .7"/>
<path d="M153.2 164.7l-.8 .3M153.4 167.3l-.2 .9M153.4 165.4v1.9M153.4 167.3l-.9 .1M154.6 170.6h.1M154.7 170.6l.8 .2h.8M154.8 160.6a3.5 3.5 0 0 0-1.8 3.8l.2 .3M155.5 170.3l1.4 .2M155.5 170.3l-.8 .3M155.9 170.8l1.1 .6M156.3 170.8l.2 .1M156.5 170.9a1.35 1.35 0 0 0 2.1 .4l.4-.3"/>
<path d="M156.9 170.5h.3l.2 .2M156.9 170.5l-.6 .3M157.4 170.7l-.9 .2M163.3 165.6l-.5 .3-1.9 2.5a7.2 7.2 0 0 1-1.9 2.6 .99 .99 0 0 1-1.6-.3M163.3 165.6l-.2 .1M163.4 165.5l-.4 .3M164.7 160.6l.1 .1M164.8 160.7a2.75 2.75 0 0 1 .4 1.8M164.8 160.7l.1 .8M164.9 161.5a2.89 2.89 0 0 1-.6 3.4l-1 .7M221.4 160.8l1.4 .8M221.4 160.8v2.4l1.4 .8"/>
<path d="M222 160.4l-.6 .4M222.8 161.6v2.4M223.2 169.4v.4l1.1 1.5 .5 .3M223.2 169.1l-.1 .3M223.2 169.1v.3M223.2 168.3v.8M223.3 162.1l.3-.2a.47 .47 0 0 1 .1 .6 .47 .47 0 0 1-.5 .2zM223.5 167.7l-.3 .2v1.5M223.5 167.7h1.1M223.6 167.4h1M223.6 167.4h-.1a.43 .43 0 0 0-.3 .6M223.6 167.4l-.1 .3"/>
<path d="M224.3 167h1.1M224.3 167l-.9 .4M224.3 167l-.7 .4M224.4 160.6l-1.6 1M224.4 160.6v2.5l-1.6 .9M224.6 167.7l.4 .4M224.6 171.6l.5 .1M224.6 167.4l.4 .1 .3 .4M224.6 167.4v.3M224.8 171.6h1.1M224.8 171.6l.3 .1M225 168.1l1 1.3"/>
<path d="M225.1 171.7h1M225.1 160.1l-.7 .5M225.3 167.9l1 1.3M225.3 167.9l-.3 .2M225.4 167l.3 .1 .3 .4M225.4 167l-.8 .4M225.6 162.3h.1M225.6 162.3l-1.2 .6M225.9 171.6l.2 .1M226 169.4l.2 .6M226 167.5l1 1.3M226 167.5l-.7 .4"/>
<path d="M226.1 171.3v.2l-.2 .1M226.1 171.3h.4M226.2 170l-.1 1.3M226.2 170h.4M226.3 169.2l.2 .4 .1 .4M226.3 169.2l-.3 .2M226.5 171.3a.33 .33 0 0 1-.4 .4M226.6 170l-.1 1.3M227 168.8l.3 .5v.3M227 168.8l-.7 .4M227.2 170.9l-.2 .4-.7 .4M227.2 170.9l-.7 .4"/>
<path d="M227.3 169.6l-.1 1.3M227.3 169.6l-.7 .4M228.7 172.3l.2 .8M228.7 171.8l-.1 .4 .3 .6M228.7 171.6v.5l.3 .5M228.7 172.8l.3 .8M228.8 172.7l.2 .3M229 173v.6M229 172.6v.4M229 172.2v.4M229.1 172.1v1.4M229.1 172.1l1.1 .6-.2 .1"/>
<path d="M229.1 172.1l-.1 .1M229.1 173.5l.9 .5M229.1 173.5l-.1 .1M229.4 165.7h.6M229.4 165.7l-3.3 1.9M229.7 165.5h-.1M229.8 165.5v-.1a1.1 1.1 0 0 1 1.4 .9l.1 .7-.3 .3M229.9 165.6l-.5 .1M229.9 165.6v.1a1.38 1.38 0 0 1 .8 1.8h-.2M229.9 165.6l.1 .1M229.9 165.3v.1M230 165.7a1.37 1.37 0 0 1 .5 1.9l-3.2 1.9"/>
<path d="M230 165.3a1.28 1.28 0 0 1 1.4 1.8h-.2M230 171.3a1.47 1.47 0 0 1 2.2 .3 1.27 1.27 0 0 1-2.3 0zM230 172.8v.5M230 173.4v.2M230.1 167.9l7.7 4.4M230.2 165.2h-.1M230.3 165.2v-.1a1.31 1.31 0 0 1 1.3 1.9h-.1M230.3 165.8l-.7-.2a1.27 1.27 0 0 1 1.4 1.6l-.2 .2M230.4 165.1h-.1M230.5 165.1v-.1a1.29 1.29 0 0 1 1.5 1.3M230.6 165h.1M230.7 167.5h-.1"/>
<path d="M230.9 164.9a1.52 1.52 0 0 1 1.1 1.4M230.9 167.1l-.1 .2M230.9 167.4h.1M231.1 167l-.1 .2M231.2 167.2l-.1 .1M231.4 166.9l-.2 .1M231.4 167.1h-.1M231.6 166.8l-.1 .1M231.6 167h.1M231.8 166.6l-.1 .2M232 166.3l-.3 .5zM232 166.3h.1"/>
<path d="M232.1 170.4l-.2 .1 1.1 .6 .2-.1a1.24 1.24 0 0 1-1.3 1.8l-.9 .1-1-.1M232.1 170.4a3.2 3.2 0 0 0-3.2 .7 .89 .89 0 0 0 .1 1.1M232.1 170.4v.2M233.3 172.7a2.83 2.83 0 0 1-3.3 .9M233.4 171.8a1.23 1.23 0 0 1-1.2 1.6 2.62 2.62 0 0 1-2.2 0v-.1M233.4 171.6a1.7 1.7 0 0 1-2 1.8l-1.4-.1M233.4 172.8a1.71 1.71 0 0 1-2 1.5l-1.4-.1v-.5M233.4 164a1.48 1.48 0 0 1-.6-2l.4-.1 1.6 .9a1.48 1.48 0 0 1 .6 2.1l-.6-.1M233.4 164l1.4 .8M233.4 172.3a1.52 1.52 0 0 1-1.6 1.5h-1.2l-.6-.1v-.1M233.9 162.3l.3 .5 .5 .5M234.4 162.6l.6 .9"/>
<path d="M234.7 163.3l-1.3 .7M234.7 163.3l.8 .5M235.7 164.3l-.9 .5M238.7 162.3l.2 .7-.2 .9M238.7 166l1.8 1M239.3 168.3l.2-.2a.62 .62 0 0 1 .8-.2 .62 .62 0 0 1 .3 .8 1.33 1.33 0 0 1-1.5 1.3l-.3-.6 .1-.6zM239.6 168l.1-.1a.54 .54 0 0 1 .6 .4 .54 .54 0 0 1-.2 .6l-.2 .5-.5 .3a.41 .41 0 0 1-.6-.4M239.8 161a4.3 4.3 0 0 1 .3 4.4 1.58 1.58 0 0 1-1.4 .5M240.5 167l.2 .3M240.5 167l-1.8 1M240.7 160.4l-2 1.2M240.7 160.4l-2 1.1v7l2-1.2"/>
<path d="M240.7 160.4v6.9M245.6 167.3a1.72 1.72 0 0 1 2.4 .6 3.4 3.4 0 0 1 .9 3.8 1.69 1.69 0 0 1-2.4-.6 3.3 3.3 0 0 1-.9-3.8zM245.9 167.1l1.2-.7a2.08 2.08 0 0 1 2.5 1.1 3.2 3.2 0 0 1 .6 3.5l-1.6 .9M246.5 168.6a1.09 1.09 0 0 1 1.5 .9 .65 .65 0 0 1-.2 1.1 .65 .65 0 0 1-.9-.5l-.4-.5-.1-.6z"/>
</g>
<path d="M80.6 158.9a2.06 2.06 0 0 1-1.6 2 5.8 5.8 0 0 1-5.3-.5" fill="none" stroke="#000" stroke-width=".2" stroke-dasharray="6.3 1.3 1.3 1.3 1.3 1.3" stroke-dashoffset="5.4"/>
<path d="M75.4 49.8a5.1 5.1 0 0 0 4.9-1.2 1.49 1.49 0 0 0-.5-2.2" fill="none" stroke="#000" stroke-width=".2" stroke-dasharray="6.3 1.3 1.3 1.3 1.3 1.3" stroke-dashoffset="5.6"/>
<path d="M101 89a8.4 8.4 0 0 1-3.8-7.9 2.22 2.22 0 0 1 3.4-1.4 8.4 8.4 0 0 1 4.3 7.7 2.2 2.2 0 0 1-3.1 2l-.8-.4" fill="none" stroke="#000" stroke-width=".2" stroke-dasharray="6.3 1.3 1.3 1.3 1.3 1.3" stroke-dashoffset="1.8"/>
<path d="M27.5 128.4a2.34 2.34 0 0 0-2.1-2.4 1.26 1.26 0 0 0-.3 1.8 2.25 2.25 0 0 0 1.7 1.5l.4-.1 .2-.3 .1-.5M76.8 141v9.2" fill="none" stroke="#000" stroke-width=".2" stroke-dasharray="6.3 1.3 1.3 1.3 1.3 1.3" stroke-dashoffset="4.9"/>
<g fill="none" stroke="#000" stroke-width=".2" stroke-dasharray="6.3 1.3 1.3 1.3 1.3 1.3">
<path d="M76.8 47.8v2.4M76.8 90.1v5.2M96.7 86.9l4.3-2.5M231.1 133.8v.9M231.1 136.8v3.2M231.6 133.1a1.38 1.38 0 0 0-1.9 .8l.2 .4M76.8 155.8v3.3M231.1 149.7v1.9M249.6 154.7v-.1a.68 .68 0 0 1 .7 .1 .68 .68 0 0 1 .2 .7v.2a.69 .69 0 0 1-.9-.9M224.7 169.7l-2.7 1.5M229.6 175.6a1.54 1.54 0 0 1 2.4-.7l.2 .2M231.1 168.4v3.8"/>
<path d="M231.1 174.3v1.3M235.4 163.5l-3.6 2.1"/>
</g>
<path d="M76.8 55.8v8.4" fill="none" stroke="#000" stroke-width=".2" stroke-dasharray="6.3 1.3 1.3 1.3 1.3 1.3" stroke-dashoffset="5.3"/>
<path d="M100.6 149.3l-9.3-5.4" fill="none" stroke="#000" stroke-width=".2" stroke-dasharray="6.3 1.3 1.3 1.3 1.3 1.3" stroke-dashoffset="4.1"/>
<path d="M86.7 141.3l-7.8-4.5" fill="none" stroke="#000" stroke-width=".2" stroke-dasharray="6.3 1.3 1.3 1.3 1.3 1.3" stroke-dashoffset="5"/>
<path d="M26.2 127.6l32.5-18.7" fill="none" stroke="#000" stroke-width=".2" stroke-dasharray="6.3 1.3 1.3 1.3 1.3 1.3" stroke-dashoffset="3.5"/>
<path d="M222 172.9a.92 .92 0 0 0 1.1 .1 .92 .92 0 0 0 .4-1 2.84 2.84 0 0 0-2.2-2.7 1.12 1.12 0 0 0-.7 1.7l.5 1.1 .9 .8" fill="none" stroke="#000" stroke-width=".2" stroke-dasharray="6.3 1.3 1.3 1.3 1.3 1.3" stroke-dashoffset="4.2"/>
<path d="M250 155l-8.3 4.9" fill="none" stroke="#000" stroke-width=".2" stroke-dasharray="6.3 1.3 1.3 1.3 1.3 1.3" stroke-dashoffset="4.7"/>
<text font-size="7.8" x="85.5" y="202.6">X-Axis Gantry Right</text>
<text font-size="5.6" x="190.2" y="202.7">Proto-Plastik A51Z CLASSIC</text>
<g font-size="4.2">
<text x="145.2" y="15.6">ITEM NO.</text>
<text x="199.2" y="15.6">PART NUMBER</text>
<text x="263.4" y="15.6">QTY.</text>
<text x="153.1" y="20.9">1</text>
<text x="164.3" y="20.9">B18.3.1M - 3 x 0.5 x 12 Hex SHCS -- 12NHX</text>
<text x="266.8" y="20.9">2</text>
<text x="74.3" y="27.9">11</text>
<text x="153.1" y="26.3">2</text>
<text x="164.3" y="26.3">LM8LUU Bearing</text>
<text x="266.8" y="26.3">1</text>
<text x="153.1" y="32.4">3</text>
<text x="164.3" y="32.4">A51Z X-Gantry Left-retainer</text>
<text x="266.8" y="32.4">1</text>
<text x="153.1" y="38.5">4</text>
<text x="164.3" y="38.5">R6RS bearing</text>
<text x="266.8" y="38.5">1</text>
<text x="105.3" y="46.6">2</text>
<text x="153.1" y="44.6">5</text>
<text x="164.3" y="44.6">A51Z X-Gantry Right</text>
<text x="266.8" y="44.6">1</text>
<text x="153.1" y="50.7">6</text>
<text x="164.3" y="50.7">A51Z X-Gantry Right-axle</text>
<text x="266.8" y="50.7">1</text>
<text x="153.1" y="56.8">7</text>
<text x="164.3" y="56.8">ProtoPlastik X-gantry RIGHT-cap</text>
<text x="266.8" y="56.8">1</text>
<text x="35.3" y="60.4">4</text>
<text x="105.3" y="60.6">6</text>
<text x="153.1" y="62.9">8</text>
<text x="164.3" y="62.9">A51Z X-Gantry Right-tensioner</text>
<text x="266.8" y="62.9">1</text>
<text x="153.1" y="69">9</text>
<text x="164.3" y="69">A51Z X-Gantry Right-tightening knob</text>
<text x="266.8" y="69">1</text>
<text x="151.9" y="75.1">10</text>
<text x="164.3" y="75.1">A51Z X-Gantry Right-lock nut</text>
<text x="266.8" y="75.1">1</text>
<text x="151.9" y="81.2">11</text>
<text x="164.3" y="81.2">A51Z X-Gantry-snap plug</text>
<text x="266.8" y="81.2">2</text>
<text x="130.3" y="90.4">8</text>
<text x="175.9" y="146.2">10</text>
<text x="35.2" y="160.3">5</text>
<text x="177.1" y="163.4">9</text>
<text x="84.9" y="173">3</text>
<text x="105.3" y="175.5">1</text>
</g>
<text font-size="3.7" x="13.1" y="9.9">Proto-Plastik 3D Printers</text>
<text font-size="3.5" x="189.4" y="9.9">Model: Proto-Plastik A51Z CLASSIC</text>
<g font-size="3.4">
<text x="34.5" y="197.5">SCALE: 1:4</text>
<text x="32.8" y="206">SHEET 10 OF 16</text>
</g>
</svg>
